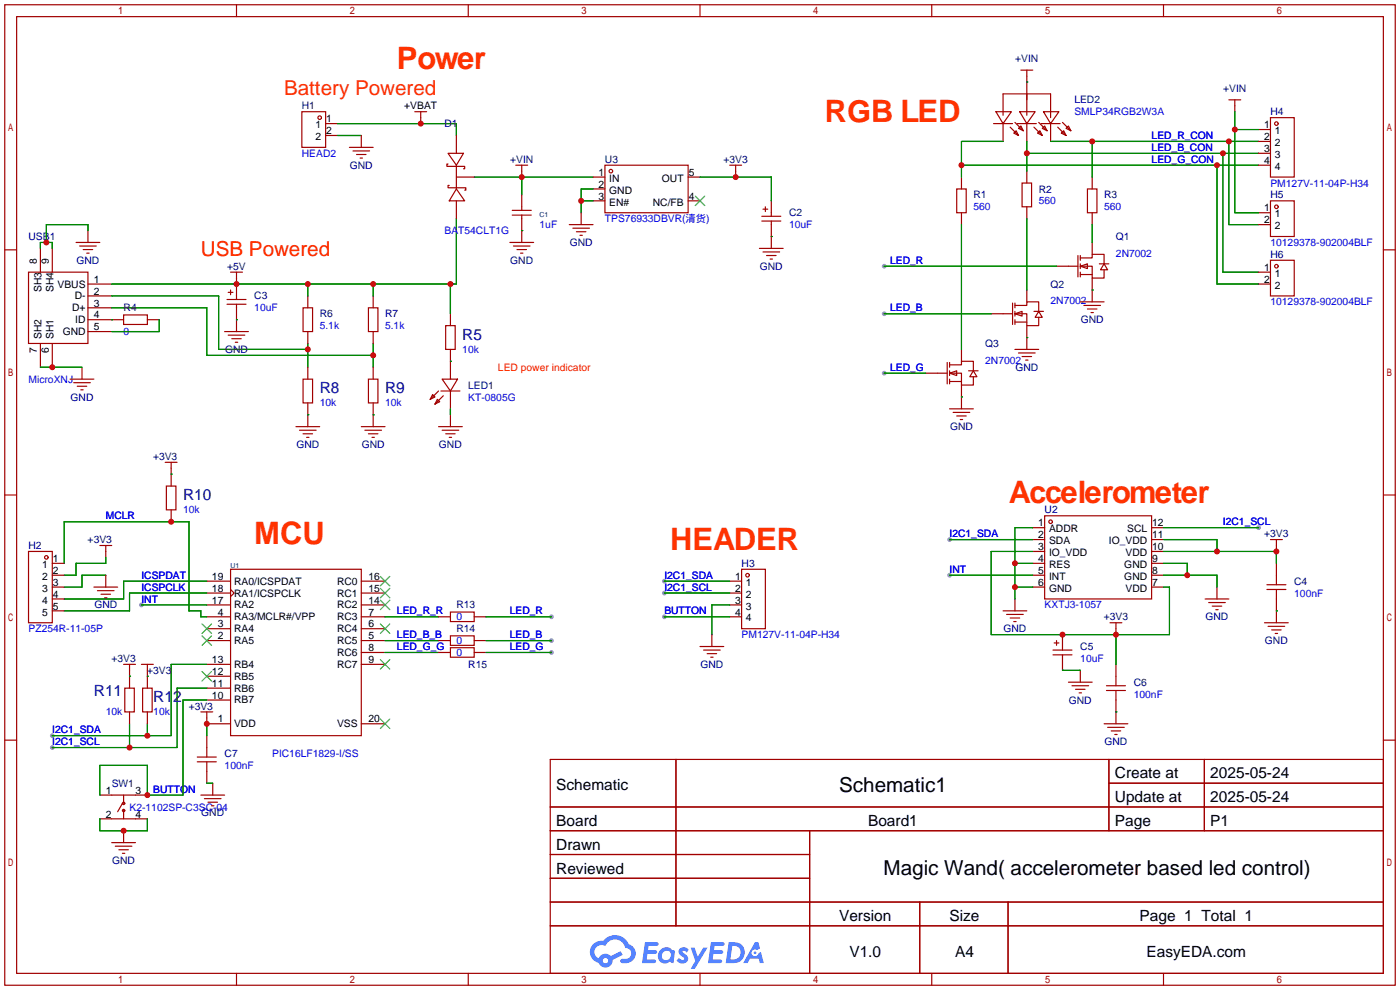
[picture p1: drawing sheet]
<svg xmlns="http://www.w3.org/2000/svg" width="299mm" height="212mm" viewBox="0 0 299 212" stroke-linecap="round" stroke-linejoin="round" font-family="sans-serif">
<g fill="#999">
<circle cx="189" cy="56.9" r=".51"/>
<circle cx="189" cy="67.1" r=".51"/>
<circle cx="189" cy="79.8" r=".51"/>
<circle cx="202.9" cy="115.3" r=".51"/>
<circle cx="269" cy="112.8" r=".51"/>
<circle cx="11.2" cy="157.2" r=".51"/>
<circle cx="11.2" cy="159.8" r=".51"/>
<circle cx="202.9" cy="122.9" r=".51"/>
<circle cx="30.2" cy="129.3" r=".51"/>
<circle cx="142" cy="131.8" r=".51"/>
<circle cx="142" cy="124.2" r=".51"/>
<circle cx="142" cy="126.7" r=".51"/>
<circle cx="117.9" cy="131.8" r=".51"/>
<circle cx="117.9" cy="136.9" r=".51"/>
<circle cx="117.9" cy="139.4" r=".51"/>
</g>
<g fill="none" stroke="#a10000" stroke-width=".25">
<path d="M1 1h297.2v209.6h-297.2zM3.6 3.6h292.1v204.4h-292.1zM50.5 1v2.6M100.1 1v2.6M149.6 1v2.6M199.1 1v2.6M248.7 1v2.6M1 53.4h2.6M295.7 53.4h2.5M1 105.8h2.6M295.7 105.8h2.5M1 158.2h2.6"/>
<path d="M295.7 158.2h2.5M117.6 162.3h178.1v45.7h-178.1zM117.6 172.5h178.1M117.6 177.5h178.1M144.5 162.3v35.6M173 177.5v30.5M237 162.3v15.2M237 167.4h58.7M257.4 162.3v15.2M117.6 182.6h55.4M117.6 192.8h178.1M117.6 187.7h55.4"/>
<path d="M117.6 197.9h178.1M196.6 192.8v15.2M215.4 192.8v15.2M50.5 208v2.6M100.1 208v2.6M149.6 208v2.6M199.1 208v2.6M248.7 208v2.6"/>
</g>
<g fill="#5487ff">
<path d="M145.3 202.7a1.3 1.3 0 0 1 1.9 .3l-.4 .6a.54 .54 0 0 0-.9-.2l.1 .2a1.34 1.34 0 0 1 .9 1.8 1.47 1.47 0 0 1-2.3-.1l.5-.6 .8 .5a.31 .31 0 0 0 .4-.3 .31 .31 0 0 0-.3-.4 1.12 1.12 0 0 1-.7-1.8z"/>
<path d="M147.6 202.5h.9l.6 2 1.2-2h.9l-2.7 4.6h-.9l1-1.7z"/>
<path d="M137.8 201.4h1.7a1.31 1.31 0 0 1 1.2 .2 .4 .4 0 0 1-.3 .5l-1.8 .1-.1 .9h1.6a.4 .4 0 0 1 .4 .4 .4 .4 0 0 1-.5 .4h-1.6l-.2 1.2h1.4a.46 .46 0 0 1 .5 0 .46 .46 0 0 1 .1 .5l-.4 .2h-2.6z"/>
<path d="M151.9 201.4h1.7a1.32 1.32 0 0 1 1.2 .2 .39 .39 0 0 1-.3 .5l-1.8 .1-.1 .9h1.6a.4 .4 0 0 1 .4 .4 .4 .4 0 0 1-.4 .4h-1.7l-.2 1.2h1.4a.46 .46 0 0 1 .5 0 .46 .46 0 0 1 .1 .5l-.4 .2h-2.6z"/>
<path d="M161.3 201.4h.8l.3 1.3-.6 .4a.75 .75 0 0 0-1.1 .3 .75 .75 0 0 0 .5 1 .75 .75 0 0 0 .9-.7l.5-.2 .6 2.3h-.8l-.3-.9h-1.8l-.5 .9h-1z"/>
<path d="M155.7 201.4l-.6 4.4h1.5a2.27 2.27 0 0 0 2.6-2.2 2.27 2.27 0 0 0-2.7-2.2zM156.5 202.1a1.5 1.5 0 0 1 1.8 1.6 1.5 1.5 0 0 1-1.9 1.4h-.3z"/>
<path d="M141.2 203a1.6 1.6 0 0 0-.3 2.3 1.6 1.6 0 0 0 2.3 .2l.7 .3 .3-2.4-.1-.3-.5-.1a1.58 1.58 0 0 0-2.4 0zM141.8 203.5a.98 .98 0 0 1 1.6 .4 .98 .98 0 0 1-1.1 1.3 .94 .94 0 0 1-.9-.7 .94 .94 0 0 1 .4-1z"/>
<path d="M126.8 201.8a2.37 2.37 0 0 0 1.1 4 1.54 1.54 0 0 0 1.8 1 1.54 1.54 0 0 0 1.2-1.6l2.2-1.1-.5-.8-2 1a1.57 1.57 0 0 0-2.7 .5 1.5 1.5 0 0 1-.7-2.1 1.5 1.5 0 0 1 2.2-.5 2.23 2.23 0 0 1 2.3-1.4 2.23 2.23 0 0 1 2 1.8 1.16 1.16 0 0 1 1.2 1.1 1.16 1.16 0 0 1-1.1 1.2h-.7a.47 .47 0 0 0-.5 .4 .47 .47 0 0 0 .4 .5 2.17 2.17 0 0 0 2.5-.9 2.17 2.17 0 0 0-.3-2.7l-.8-.4a3.2 3.2 0 0 0-5.5-.7l-1.1 .1zM128.8 205.3a.6 .6 0 0 1 1.2 0 .6 .6 0 0 1-1.2 0z"/>
<circle cx="161.4" cy="203.6" r=".28"/>
</g>
<g fill="none" stroke="#a10000" stroke-width=".25">
<path d="M218.2 15h2.5M219.5 15v9.6M64.5 23.9h5.1v7.6h-5.1zM69.6 26.4h2.5M69.6 29h2.5M74.7 31.5h5.1M75.4 32.3h3.6M76.2 33h2M77 33.8h.5M77.2 29v2.5M88.6 23.9h2.6M89.9 23.9v2.5"/>
<path d="M95.8 35.1h-.3v.5h3.8v.5h-.2M95.8 32.8h3.3l-1.6 2.5zM96 39.6h-.2v.5h3.8v.5h-.3M97.5 29v3.8M97.5 35.3v5.1M97.5 37.8h3.8M110.2 35.3h2.6M111.5 35.3v2.5M126.7 37.8h2.6M129.3 35.3h17.8v10.2h-17.8zM147.1 37.8h2.5M156 35.3h2.5"/>
<path d="M157.2 35.3v2.5M205.5 37.8v2.6M212.3 26.4h4.1M212.9 23.9h3.3l-1.8 2.5zM214.4 24.6v-4.5h10.1v5M214.4 26.4v3.8M215.9 27.2l1.8 1.8M216.7 28.4l.5-.5 .5 1.1zM216.9 26.2l1.8 1.7M217.4 26.4h4.1M217.7 27.4l.5-.5 .5 1zM217.9 23.9h3.3l-1.7 2.5z"/>
<path d="M218.4 39.1h2.1v5.1h-2.1zM219.5 26.4v3.8M219.5 36.6v2.5M221 27.2l1.8 1.8M221.7 28.4l.5-.5 .6 1.1zM222 26.2l1.8 1.7M222.5 26.4h4.1M222.8 27.4l.5-.5 .5 1zM223 23.9h3.3l-1.8 2.5zM224.5 26.4v3.8M226.1 27.2l1.7 1.8M226.8 28.4l.5-.5 .5 1.1z"/>
<path d="M227.1 26.2l1.8 1.7M227.8 27.4l.5-.5 .6 1zM233.4 37.8v2.6M262.6 21.3h2.6M263.9 21.3v2.6M269 35.3h2.5M269 27.7h2.5M269 30.2h2.5M269 32.8h2.5M271.5 25.1h5.1v12.7h-5.1zM6.1 58.2h12.7v15.2h-12.7zM8.6 53.1v5.1"/>
<path d="M11.2 53.1v5.1M16.3 51.8h5M17 52.6h3.6M17.8 53.3h2M18.5 54.1h.5M18.8 49.3v2.5M49.3 58.2h2.5M50.5 58.2v5.8M97.5 40.4l1.8 2.5h-3.3zM97.5 42.9v3.8M109 51.8h5M109.5 46h4"/>
<path d="M109.5 45h4M109.7 52.6h3.6M110.5 53.3h2M111.3 54.1h.5M111.5 41.7v3.3M111.5 46v5.8M121.7 48h5M122.4 48.8h3.6M123.2 49.5h2M124 50.3h.5M124.2 45.5v2.5M126.7 40.4h2.6"/>
<path d="M126.7 42.9h2.6M147.1 42.9h2.5M162.3 53.1h5.1M162.8 46.2h4.1M162.8 47.2h4.1M163.1 44.7h1M163.1 53.8h3.5M163.6 44.2v1M163.8 54.6h2.1M164.6 55.4h.5M164.8 42.9v3.3M164.8 47.2v5.9"/>
<path d="M204.5 40.4h2v5.1h-2zM205.5 45.5v2.5M219.5 44.2v2.5M225.8 56.9h4.6M230.4 54.6v4.6M230.9 56.9l1.5-.5v1zM230.9 55.1h2.5v-.7h2.6v2M230.9 56.9h2.5v2.5h2.6v-1.7M230.9 58.7h2.5M230.9 54.6v1M230.9 56.4v1M230.9 58.2v1"/>
<path d="M232.4 40.4h2v5.1h-2zM233.4 45.5v2.5M233.4 51.8v2.6M233.4 59.4v5.1M234.9 56.4h2.1M236 56.4l.7 1.3h-1.5zM269 58.2h2.5M269 45.5h2.5M269 48h2.5M271.5 42.9h5.1v7.6h-5.1zM271.5 55.6h5.1v7.6h-5.1zM8.6 73.4v5.1"/>
<path d="M11.2 73.4v5.1M17.5 78.5v2.5M18.8 70.9h5.1M18.8 68.3h7.6M18.8 65.8h5.1M18.8 63.2h5.1M18.8 60.7h5.1M26.4 67.3h5.1v2h-5.1zM31.5 68.3h2.5M48 70.9h5.1M48.5 64h4.1M48.5 65h4.1"/>
<path d="M48.8 62.5h1M48.8 71.6h3.5M49.3 62v1M49.5 72.4h2.1M50.3 73.2h.5M50.5 65v5.9M64.8 65.8h2v5.1h-2zM65.8 63.2v2.6M65.8 70.9v2.5M65.8 78.5v2.5M78.7 65.8h2.1v5.1h-2.1zM79.8 63.2v2.6"/>
<path d="M79.8 70.9v2.5M79.8 78.5v2.5M95.2 69.6h2.1v5.1h-2.1zM96.3 67.1v2.5M96.3 74.7v6.3M197.9 79.8h4.5M202.4 77.5v4.5M202.9 79.8l1.6-.6v1.1zM202.9 78h2.6v-.8h2.5v2M202.9 79.8h2.6v2.5h2.5v-1.8M202.9 77.5v1M202.9 79.2v1.1"/>
<path d="M205.5 74.7v2.5M207 79.2h2M208 79.2l.8 1.3h-1.5zM211.8 67.1h4.6M216.4 64.8v4.5M216.9 67.1l1.5-.6v1.1zM216.9 65.3h2.6v-.8h2.5v2M216.9 67.1h2.6v2.5h2.5v-1.8M216.9 68.8h2.6M216.9 64.8v1M216.9 66.5v1.1M216.9 68.3v1"/>
<path d="M216.9 74.7h5.1M217.7 75.4h3.5M218.4 76.2h2.1M219.2 77h.5M219.5 62v2.5M219.5 69.6v5.1M221 66.5h2M222 66.5l.8 1.3h-1.6zM230.9 64.5h5.1M231.6 65.3h3.6M232.4 66h2M233.2 66.8h.5"/>
<path d="M269 60.7h2.5M15 81h5.1M15.7 81.8h3.6M16.5 82.5h2M17.3 83.3h.5M35.3 98.8h2.5M36.6 98.8v5.1M63.2 91.2h5.1M64 91.9h3.6M64.8 81h2v5.1h-2zM64.8 92.7h2M65.5 93.5h.5"/>
<path d="M65.8 86.1v5.1M77.2 91.2h5.1M78 91.9h3.5M78.7 81h2.1v5.1h-2.1zM78.7 92.7h2.1M79.5 93.5h.5M79.8 86.1v5.1M92.5 84.3l.5 .5-1.1 .5zM93.5 85.3l.5 .6-1 .5zM93.7 91.2h5.1M93.7 83.6l-1.8 1.7M94.2 83.6h4.1"/>
<path d="M94.5 81h3.3l-1.5 2.6zM94.5 91.9h3.5M94.7 84.6l-1.7 1.8M95.2 92.7h2.1M96 93.5h.5M96.3 83.6v3.8M96.3 88.6v2.6M202.9 81.5h2.6M202.9 81v1M202.9 87.4h5.1M203.7 88.1h3.6M204.5 88.9h2"/>
<path d="M205.2 89.7h.5M205.5 82.3v5.1M6.1 117.9h5.1v15.2h-5.1zM21.3 116.6h2.6M22.6 116.6v2.5M35.6 103.9h2v5.1h-2zM36.6 109v2.5M220.7 112.8h2.6M220.7 115.3h2.6M220.7 117.9h2.6M223.3 110.2h22.8v17.8h-22.8zM246.1 112.8h2.6"/>
<path d="M246.1 115.3h2.6M246.1 117.9h2.6M271.5 115.3h2.6M272.8 115.3v2.6M11.2 120.4h2.5M11.2 122.9h2.5M11.2 125.5h2.5M11.2 128h2.5M11.2 130.6h2.5M20.1 125.5h5M20.8 126.2h3.6M21.6 127h2"/>
<path d="M22.4 127.8h.5M22.6 122.9v2.6M44.2 136.9h5.1M44.2 134.4h5.1M44.2 131.8h5.1M44.2 129.3h5.1M44.2 126.7h5.1M44.2 124.2h5.1M49.3 121.7h27.9v35.5h-27.9zM49.3 126l.7 .7-.7 .8M77.2 136.9h5.1M77.2 134.4h5.1"/>
<path d="M77.2 131.8h5.1M77.2 139.4h5.1M77.2 129.3h5.1M77.2 126.7h5.1M77.2 124.2h5.1M93.7 136.9h2.6M93.7 131.8h2.6M93.7 139.4h2.6M96.3 130.8h5v2h-5zM96.3 135.9h5v2h-5zM96.3 138.4h5v2.1h-5zM101.3 136.9h2.6"/>
<path d="M101.3 131.8h2.6M101.3 139.4h2.6M149.6 138.2h5.1M150.4 138.9h3.5M151.1 139.7h2.1M152.1 135.6v2.6M156 131.8h2.5M156 129.3h2.5M156 126.7h2.5M156 124.2h2.5M158.5 121.7h5.1v12.7h-5.1zM214.4 130.6h5.1"/>
<path d="M215.1 131.3h3.6M215.9 132.1h2M216.7 132.8h.5M216.9 128v2.6M220.7 120.4h2.6M220.7 122.9h2.6M220.7 125.5h2.6M225 138.9h4.1M225 140h4.1M225.3 137.4h1M225.8 136.9v1M227.1 135.6v3.3"/>
<path d="M227.1 140v3.3M237.2 133.1h2.6M238.5 133.1v2.5M246.1 120.4h2.6M246.1 122.9h2.6M246.1 125.5h2.6M257.6 128h5M258.3 128.8h3.6M259.1 129.5h2M259.8 130.3h.5M260.1 125.5v2.5M270.3 133.1h5"/>
<path d="M270.8 125h4M270.8 126h4M271 133.9h3.6M271.8 134.6h2M272.5 135.4h.5M272.8 120.4v4.6M272.8 126v7.1M26.4 142h2.6M26.7 147.1h2v5h-2zM27.7 142v5.1M27.7 152.1v2.6M30.2 142h2.6"/>
<path d="M30.5 147.1h2v5h-2zM31.5 142v5.1M31.5 152.1v2.6M42.9 152.1h2.6M44.2 152.1v2.6h5.1M44.2 142h5.1M44.2 149.6h5.1M44.2 147.1h5.1M44.2 144.5h5.1M44.2 157.2v4.6M77.2 154.7h5.1M77.2 142h5.1"/>
<path d="M151.9 140.5h.5M228.3 145.8h5.1M229.1 146.6h3.6M229.9 147.3h2M230.6 148.1h.5M230.9 143.3v2.5M236 154.7h5M236.5 146.6h4M236.5 147.6h4M236.7 155.4h3.6M237.5 156.2h2M238.3 157h.5"/>
<path d="M238.5 142v4.6M238.5 147.6v7.1M21.3 169.9h10.2M21.3 175h10.2M26.2 171.7l-1.1 1.8M26.4 169.9v1.8M26.4 173.2v1.8M26.4 177.5v2.6M42.2 161.8h4M42.2 162.8h4M42.9 169.9h5.1M43.7 170.7h3.5"/>
<path d="M44.2 162.8v4.6M44.4 171.5h2.1M45.2 172.2h.5M45.5 167.4v2.5M23.9 180.1h5.1M24.6 180.8h3.6M25.4 181.6h2M26.2 182.4h.5"/>
<circle cx="68.3" cy="25.1" r=".38"/>
<circle cx="130.6" cy="36.6" r=".38"/>
<circle cx="272.8" cy="26.4" r=".38"/>
<circle cx="272.8" cy="56.9" r=".38"/>
<circle cx="272.8" cy="44.2" r=".38"/>
<circle cx="9.9" cy="119.1" r=".38"/>
<circle cx="224.5" cy="111.5" r=".38"/>
<circle cx="159.8" cy="122.9" r=".38"/>
<circle cx="26.4" cy="171.7" r=".25"/>
<circle cx="26.4" cy="173.2" r=".25"/>
</g>
<g fill="none" stroke="#3c3" stroke-width=".25">
<path d="M148.6 41.9l2 2M150.6 41.9l-2 2M43.2 135.9l2 2M43.2 133.4l2 2M45.2 135.9l-2 2M45.2 133.4l-2 2M81.3 133.4l2 2M81.3 128.3l2 2M81.3 125.7l2 2.1M81.3 123.2l2 2M83.3 133.4l-2 2M83.3 128.3l-2 2"/>
<path d="M83.3 125.7l-2 2.1M83.3 123.2l-2 2M43.2 143.5l2 2M45.2 143.5l-2 2M81.3 141l2 2M81.3 153.7l2 2M83.3 141l-2 2M83.3 153.7l-2 2"/>
</g>
<g fill="none" stroke="#008700" stroke-width=".25">
<path d="M219.5 17.5h.1M72.1 29h5.1M72.1 26.4h25.4v2.6M101.3 37.8h25.4M111.5 37.8v3.9M149.6 37.8h15.2v5.1M205.5 35.3h63.5M214.4 30.2h-8.9v7.6M219.5 30.2v6.4M219.5 32.8h49.5M224.5 30.2h44.5M233.4 30.2v7.6"/>
<path d="M260.1 35.3v25.4h8.9M261.4 32.8v25.4h7.6M262.6 30.2v17.8h6.4M263.9 23.9v21.6h5.1M263.9 27.7h5.1M8.6 53.1v-1.3h2.6v1.3M18.8 49.3v-1.3h-8.9v3.8M97.5 46.7v14h-73.6M111.5 49.3h.1M124.2 42.9h2.5M126.7 40.4h-2.5v5.1M164.8 50.5h.1"/>
<path d="M189 56.9h36.8M205.5 48v26.7M219.5 46.7v15.3M233.4 48v3.8M8.6 78.5h8.9M23.9 68.3h.1M23.9 65.8h20.3v10.1h35.6M23.9 63.2h22.8v11.5h19.1M34 68.3v2.6h-10.1M50.5 68.3h.1M65.8 60.7v2.5M65.8 73.4v5.1"/>
<path d="M79.8 60.7v2.5M79.8 73.4v5.1M96.3 77.2h.1M96.3 60.7v6.4M189 67.1h22.8M189 79.8h8.9M219.5 72.1h.1M233.4 62h.1M65.8 88.6h.1M79.8 88.6h.1M96.3 87.4v1.2M205.5 84.8h.1"/>
<path d="M22.6 119.1v1.3h-6.3v2.5h-2.6M36.6 101.3h.1M202.9 115.3h17.8M220.7 112.8h-3.8v15.2M220.7 117.9h-8.9v17.7h38.1v-10.1h-1.2M248.7 115.3h11.4v2.6M248.7 112.8h20.3M248.7 117.9h24.1v2.5M13.7 120.4v-8.9h26.7v19.1h2.5v1.2h1.3M22.6 122.9h-5.1v2.6h-3.8M30.2 129.3h14M44.2 126.7h-16.5v3.9h-14"/>
<path d="M44.2 124.2h-17.8v3.8h-12.7M82.3 131.8h11.4M82.3 136.9h11.4M82.3 139.4h11.4M103.9 131.8h14M103.9 136.9h14M103.9 139.4h14M142 131.8h14M142 126.7h14M142 124.2h14M156 129.3h-3.9v6.3M202.9 122.9h17.8"/>
<path d="M216.9 125.5h3.8M216.9 120.4h3.8M238.5 135.6v6.4M248.7 122.9h11.4v2.6M248.7 120.4h5v2.5M272.8 130.6h.1M27.7 144.5h.1M27.7 154.7v5.1M31.5 144.5h.1M31.5 154.7v2.5M44.2 154.7v2.5M44.2 142h-7.6v15.2h-25.4"/>
<path d="M44.2 149.6h-5.1v20.3h-7.6v-6.3h-10.2v6.3M44.2 147.1h-6.4v12.7h-26.6M227.1 143.3h3.8M238.5 152.1h.1M21.3 175v2.5h10.2v-2.5M44.2 167.4h1.3"/>
</g>
<g fill="#c00">
<circle cx="111.5" cy="37.8" r=".63"/>
<circle cx="79.8" cy="75.9" r=".63"/>
<circle cx="65.8" cy="74.7" r=".63"/>
<circle cx="9.9" cy="51.8" r=".63"/>
<circle cx="11.2" cy="78.5" r=".63"/>
<circle cx="205.5" cy="35.3" r=".63"/>
<circle cx="260.1" cy="35.3" r=".63"/>
<circle cx="219.5" cy="32.8" r=".63"/>
<circle cx="261.4" cy="32.8" r=".63"/>
<circle cx="233.4" cy="30.2" r=".63"/>
<circle cx="262.6" cy="30.2" r=".63"/>
<circle cx="263.9" cy="27.7" r=".63"/>
<circle cx="216.9" cy="125.5" r=".63"/>
<circle cx="216.9" cy="120.4" r=".63"/>
<circle cx="253.7" cy="122.9" r=".63"/>
<circle cx="260.1" cy="117.9" r=".63"/>
<circle cx="272.8" cy="117.9" r=".63"/>
<circle cx="227.1" cy="135.6" r=".63"/>
<circle cx="238.5" cy="135.6" r=".63"/>
<circle cx="31.5" cy="157.2" r=".63"/>
<circle cx="27.7" cy="159.8" r=".63"/>
<circle cx="36.6" cy="111.5" r=".63"/>
<circle cx="31.5" cy="169.9" r=".63"/>
<circle cx="26.4" cy="177.5" r=".63"/>
<circle cx="44.2" cy="154.7" r=".63"/>
<circle cx="96.3" cy="60.7" r=".63"/>
<circle cx="79.8" cy="60.7" r=".63"/>
<circle cx="65.8" cy="60.7" r=".63"/>
<circle cx="50.5" cy="60.7" r=".63"/>
<circle cx="89.9" cy="26.4" r=".63"/>
<circle cx="157.2" cy="37.8" r=".63"/>
<circle cx="124.2" cy="42.9" r=".63"/>
</g>
<g font-size="6.6" fill="#f30">
<text x="84.8" y="14.7">Power</text>
<text x="176.3" y="26.2">RGB LED</text>
<text x="215.6" y="107.4">Accelerometer</text>
<text x="54.4" y="116.3">MCU</text>
<text x="143.3" y="117.6">HEADER</text>
</g>
<text font-size="4.4" fill="#f30" x="60.7" y="20.3">Battery Powered</text>
<text font-size="4.4" fill="#f00" x="42.9" y="54.6">USB Powered</text>
<g font-size="4.4">
<text x="179.4" y="169.2">Schematic1</text>
<text x="188.8" y="187">Magic Wand( accelerometer based led control)</text>
</g>
<g font-size="3.3" fill="#000080">
<text x="98.8" y="72.6">R5</text>
<text x="68.3" y="84.1">R8</text>
<text x="82.3" y="84.1">R9</text>
<text x="39.1" y="106.9">R10</text>
<text x="20.1" y="148.8">R11</text>
<text x="32.8" y="150.1">R12</text>
</g>
<g font-size="3.3">
<text x="238.3" y="166.4">Create at</text>
<text x="258.7" y="166.4">2025-05-24</text>
<text x="118.9" y="168.9">Schematic</text>
<text x="238.3" y="171.5">Update at</text>
<text x="258.7" y="171.5">2025-05-24</text>
<text x="118.9" y="176.5">Board</text>
<text x="185.5" y="176.5">Board1</text>
<text x="238.3" y="176.5">Page</text>
<text x="258.7" y="176.5">P1</text>
<text x="118.9" y="181.6">Drawn</text>
<text x="118.9" y="186.7">Reviewed</text>
<text x="179.3" y="196.9">Version</text>
<text x="202.9" y="196.9">Size</text>
<text x="243.6" y="196.9">Page 1 Total 1</text>
<text x="181.5" y="204.5">V1.0</text>
<text x="204.1" y="204.5">A4</text>
<text x="245" y="204.5">EasyEDA.com</text>
</g>
<g font-size="2.2" fill="#000080">
<text x="217" y="13.2">+VIN</text>
<text x="64.5" y="23.4">H1</text>
<text x="229.6" y="22.1">LED2</text>
<text x="261.4" y="19.6">+VIN</text>
<text x="95" y="27.2">D1</text>
<text x="271.5" y="24.6">H4</text>
<text x="109" y="34.8">+VIN</text>
<text x="129.3" y="34.8">U3</text>
<text x="154.6" y="34.8">+3V3</text>
<text x="74.8" y="36.1">GND</text>
<text x="222" y="41.1">R2</text>
<text x="168.7" y="46.2">C2</text>
<text x="208" y="42.4">R1</text>
<text x="236" y="42.4">R3</text>
<text x="271.5" y="42.4">H5</text>
<text x="6.1" y="51.3">USB1</text>
<text x="121.8" y="52.6">GND</text>
<text x="238.5" y="51.3">Q1</text>
<text x="16.4" y="56.4">GND</text>
<text x="48.6" y="57.7">+5V</text>
<text x="109.1" y="56.4">GND</text>
<text x="162.4" y="57.7">GND</text>
<text x="271.5" y="55.1">H6</text>
<text x="54.4" y="64">C3</text>
<text x="224.5" y="61.5">Q2</text>
<text x="26.4" y="66.5">R4</text>
<text x="68.3" y="67.8">R6</text>
<text x="82.3" y="67.8">R7</text>
<text x="231" y="69.1">GND</text>
<text x="48.1" y="75.4">GND</text>
<text x="210.6" y="74.2">Q3</text>
<text x="100.1" y="83.1">LED1</text>
<text x="217" y="79.2">GND</text>
<text x="15.1" y="85.6">GND</text>
<text x="63.3" y="95.8">GND</text>
<text x="77.3" y="95.8">GND</text>
<text x="93.8" y="95.8">GND</text>
<text x="203" y="91.9">GND</text>
<text x="32.7" y="98.3">+3V3</text>
<text x="223.3" y="109.7">U2</text>
<text x="6.1" y="117.3">H2</text>
<text x="18.7" y="116.1">+3V3</text>
<text x="270.2" y="114.8">+3V3</text>
<text x="158.5" y="121.2">H3</text>
<text x="276.6" y="125">C4</text>
<text x="20.2" y="130">GND</text>
<text x="97.5" y="130">R13</text>
<text x="97.5" y="135.1">R14</text>
<text x="214.5" y="135.1">GND</text>
<text x="235.9" y="132.6">+3V3</text>
<text x="257.7" y="132.6">GND</text>
<text x="270.4" y="137.7">GND</text>
<text x="23.8" y="141.5">+3V3</text>
<text x="100.1" y="142.7">R15</text>
<text x="149.7" y="142.7">GND</text>
<text x="230.9" y="138.9">C5</text>
<text x="31.4" y="144">+3V3</text>
<text x="242.3" y="146.6">C6</text>
<text x="40.3" y="151.6">+3V3</text>
<text x="228.4" y="150.4">GND</text>
<text x="48" y="161.8">C7</text>
<text x="236.1" y="159.3">GND</text>
<text x="23.9" y="168.1">SW1</text>
<text x="43" y="174.5">GND</text>
<text x="24" y="184.7">GND</text>
</g>
<g font-size="2.2">
<text x="86.4" y="23.4">+VBAT</text>
<text x="67.4" y="27.4">1</text>
<text x="67.4" y="30">2</text>
<text x="69.7" y="26.1">1</text>
<text x="69.7" y="28.7">2</text>
<text x="270.2" y="27.4">1</text>
<text x="270.2" y="30">2</text>
<text x="272.5" y="28.7">1</text>
<text x="270.2" y="32.5">3</text>
<text x="270.2" y="35">4</text>
<text x="272.5" y="31.2">2</text>
<text x="272.5" y="33.8">3</text>
<text x="127.9" y="37.6">1</text>
<text x="127.9" y="40.1">2</text>
<text x="130.2" y="38.8">IN</text>
<text x="130.2" y="41.4">GND</text>
<text x="141.5" y="38.8">OUT</text>
<text x="147.2" y="37.6">5</text>
<text x="272.5" y="36.3">4</text>
<text x="127.9" y="42.7">3</text>
<text x="130.2" y="43.9">EN#</text>
<text x="139.5" y="43.9">NC/FB</text>
<text x="147.2" y="42.7">4</text>
<text x="270.2" y="45.2">1</text>
<text x="270.2" y="47.7">2</text>
<text x="272.5" y="46.5">1</text>
<text x="272.5" y="49">2</text>
<text x="7.9" y="56.4" transform="rotate(-90 7.9 56.4)">8</text>
<text x="10.4" y="56.4" transform="rotate(-90 10.4 56.4)">9</text>
<text x="270.2" y="57.9">1</text>
<text x="272.5" y="59.2">1</text>
<text x="8.9" y="62.5" transform="rotate(-90 8.9 62.5)">SH3</text>
<text x="11.4" y="62.5" transform="rotate(-90 11.4 62.5)">SH4</text>
<text x="12.3" y="61.4">VBUS</text>
<text x="16" y="64">D-</text>
<text x="20.1" y="65.5">3</text>
<text x="20.1" y="63">2</text>
<text x="20.1" y="60.4">1</text>
<text x="270.2" y="60.4">2</text>
<text x="272.5" y="61.7">2</text>
<text x="13.4" y="71.6">GND</text>
<text x="15.4" y="66.5">D+</text>
<text x="16.1" y="69.1">ID</text>
<text x="20.1" y="70.6">5</text>
<text x="20.1" y="68.1">4</text>
<text x="7.9" y="75.4" transform="rotate(-90 7.9 75.4)">7</text>
<text x="8.9" y="72.4" transform="rotate(-90 8.9 72.4)">SH2</text>
<text x="10.4" y="75.4" transform="rotate(-90 10.4 75.4)">6</text>
<text x="11.4" y="72.4" transform="rotate(-90 11.4 72.4)">SH1</text>
<text x="221.9" y="112.5">1</text>
<text x="224.2" y="113.8">ADDR</text>
<text x="240.9" y="113.8">SCL</text>
<text x="246.3" y="112.5">12</text>
<text x="221.9" y="115">2</text>
<text x="221.9" y="117.6">3</text>
<text x="224.2" y="116.3">SDA</text>
<text x="224.2" y="118.9">IO_VDD</text>
<text x="237" y="116.3">IO_VDD</text>
<text x="240.5" y="118.9">VDD</text>
<text x="246.3" y="117.6">10</text>
<text x="246.3" y="115">11</text>
<text x="9" y="121.4">1</text>
<text x="9" y="123.9">2</text>
<text x="11.3" y="120.1">1</text>
<text x="11.3" y="122.7">2</text>
<text x="11.3" y="125.2">3</text>
<text x="45.3" y="123.9">19</text>
<text x="50" y="124.9">RA0/ICSPDAT</text>
<text x="72.1" y="124.9">RC0</text>
<text x="78.7" y="123.9">16</text>
<text x="157.1" y="123.9">1</text>
<text x="159.4" y="125.2">1</text>
<text x="221.9" y="120.1">4</text>
<text x="221.9" y="122.7">5</text>
<text x="221.9" y="125.2">6</text>
<text x="224.2" y="121.4">RES</text>
<text x="224.2" y="123.9">INT</text>
<text x="240.3" y="123.9">GND</text>
<text x="240.3" y="121.4">GND</text>
<text x="246.3" y="125.2">7</text>
<text x="246.3" y="122.7">8</text>
<text x="246.3" y="120.1">9</text>
<text x="9" y="126.5">3</text>
<text x="9" y="129">4</text>
<text x="9" y="131.6">5</text>
<text x="11.3" y="127.7">4</text>
<text x="11.3" y="130.3">5</text>
<text x="45.3" y="129">17</text>
<text x="45.3" y="126.5">18</text>
<text x="46.5" y="131.6">4</text>
<text x="50" y="130">RA2</text>
<text x="50" y="127.5">RA1/ICSPCLK</text>
<text x="72.1" y="130">RC2</text>
<text x="72.1" y="127.5">RC1</text>
<text x="78.7" y="131.6">7</text>
<text x="78.7" y="129">14</text>
<text x="78.7" y="126.5">15</text>
<text x="157.1" y="126.5">2</text>
<text x="157.1" y="129">3</text>
<text x="157.1" y="131.6">4</text>
<text x="159.4" y="127.7">2</text>
<text x="159.4" y="130.3">3</text>
<text x="224.2" y="126.5">GND</text>
<text x="240.5" y="126.5">VDD</text>
<text x="46.5" y="136.6">2</text>
<text x="46.5" y="134.1">3</text>
<text x="50" y="137.6">RA5</text>
<text x="50" y="135.1">RA4</text>
<text x="50" y="132.6">RA3/MCLR#/VPP</text>
<text x="72.1" y="137.6">RC5</text>
<text x="72.1" y="135.1">RC4</text>
<text x="72.1" y="132.6">RC3</text>
<text x="78.7" y="136.6">5</text>
<text x="78.7" y="134.1">6</text>
<text x="159.4" y="132.8">4</text>
<text x="45.3" y="141.7">13</text>
<text x="50" y="142.7">RB4</text>
<text x="72.1" y="140.2">RC6</text>
<text x="72.1" y="142.7">RC7</text>
<text x="78.7" y="139.2">8</text>
<text x="78.7" y="141.7">9</text>
<text x="45.3" y="149.3">10</text>
<text x="45.3" y="146.8">11</text>
<text x="45.3" y="144.3">12</text>
<text x="50" y="147.8">RB6</text>
<text x="50" y="145.3">RB5</text>
<text x="46.5" y="154.4">1</text>
<text x="50" y="155.4">VDD</text>
<text x="50" y="150.3">RB7</text>
<text x="72" y="155.4">VSS</text>
<text x="78.7" y="154.4">20</text>
<text x="22.7" y="169.7">1</text>
<text x="29" y="169.7">3</text>
<text x="22.7" y="174.7">2</text>
<text x="29" y="174.7">4</text>
</g>
<g font-size="2.2" fill="#00f">
<text x="229.6" y="24.6">SMLP34RGB2W3A</text>
<text x="246.1" y="29.7">LED_R_CON</text>
<text x="64.5" y="33.5">HEAD2</text>
<text x="246.1" y="34.8">LED_G_CON</text>
<text x="246.1" y="32.3">LED_B_CON</text>
<text x="271.5" y="39.9">PM127V-11-04P-H34</text>
<text x="129.3" y="47.5">TPS76933DBVR(清货)</text>
<text x="208" y="45">560</text>
<text x="222" y="43.7">560</text>
<text x="236" y="45">560</text>
<text x="95" y="50">BAT54CLT1G</text>
<text x="115.3" y="48.8">1uF</text>
<text x="168.7" y="48.8">10uF</text>
<text x="271.5" y="52.6">10129378-902004BLF</text>
<text x="190.2" y="56.4">LED_R</text>
<text x="238.5" y="54.9">2N7002</text>
<text x="224.5" y="65">2N7002</text>
<text x="271.5" y="65.3">10129378-902004BLF</text>
<text x="26.4" y="71.6">0</text>
<text x="54.4" y="66.5">10uF</text>
<text x="68.3" y="70.4">5.1k</text>
<text x="82.3" y="70.4">5.1k</text>
<text x="190.2" y="66.5">LED_B</text>
<text x="98.8" y="75.4">10k</text>
<text x="210.6" y="77.7">2N7002</text>
<text x="6.1" y="81.8">MicroXNJ</text>
<text x="190.2" y="79.2">LED_G</text>
<text x="68.3" y="86.9">10k</text>
<text x="82.3" y="86.9">10k</text>
<text x="100.1" y="85.6">KT-0805G</text>
<text x="22.6" y="111">MCLR</text>
<text x="39.1" y="109.7">10k</text>
<text x="261.4" y="112.3">I2C1_SCL</text>
<text x="202.9" y="114.8">I2C1_SDA</text>
<text x="30.2" y="123.7">ICSPDAT</text>
<text x="142" y="123.7">I2C1_SDA</text>
<text x="202.9" y="122.4">INT</text>
<text x="30.2" y="128.8">INT</text>
<text x="30.2" y="126.2">ICSPCLK</text>
<text x="84.8" y="131.3">LED_R_R</text>
<text x="109" y="131.3">LED_R</text>
<text x="142" y="131.3">BUTTON</text>
<text x="142" y="126.2">I2C1_SCL</text>
<text x="223.3" y="130">KXTJ3-1057</text>
<text x="276.6" y="127.5">100nF</text>
<text x="6.1" y="135.1">PZ254R-11-05P</text>
<text x="84.8" y="136.4">LED_B_B</text>
<text x="97.5" y="132.6">0</text>
<text x="97.5" y="137.7">0</text>
<text x="109" y="136.4">LED_B</text>
<text x="158.5" y="136.4">PM127V-11-04P-H34</text>
<text x="84.8" y="138.9">LED_G_G</text>
<text x="97.5" y="140.2">0</text>
<text x="109" y="138.9">LED_G</text>
<text x="230.9" y="141.5">10uF</text>
<text x="242.3" y="149.1">100nF</text>
<text x="22.6" y="152.9">10k</text>
<text x="32.8" y="152.9">10k</text>
<text x="11.2" y="156.7">I2C1_SDA</text>
<text x="11.2" y="159.3">I2C1_SCL</text>
<text x="58.2" y="161.8">PIC16LF1829-I/SS</text>
<text x="48" y="164.3">100nF</text>
<text x="27.7" y="173.2">K2-1102SP-C3SC-04</text>
<text x="32.8" y="169.4">BUTTON</text>
</g>
<text font-size="2.2" fill="#f00" x="106.4" y="79.2">LED power indicator</text>
<g font-size="1.5" fill="#000080">
<text x="115.3" y="46.4">C1</text>
<text x="49.3" y="121.3">U1</text>
</g>
</svg>
